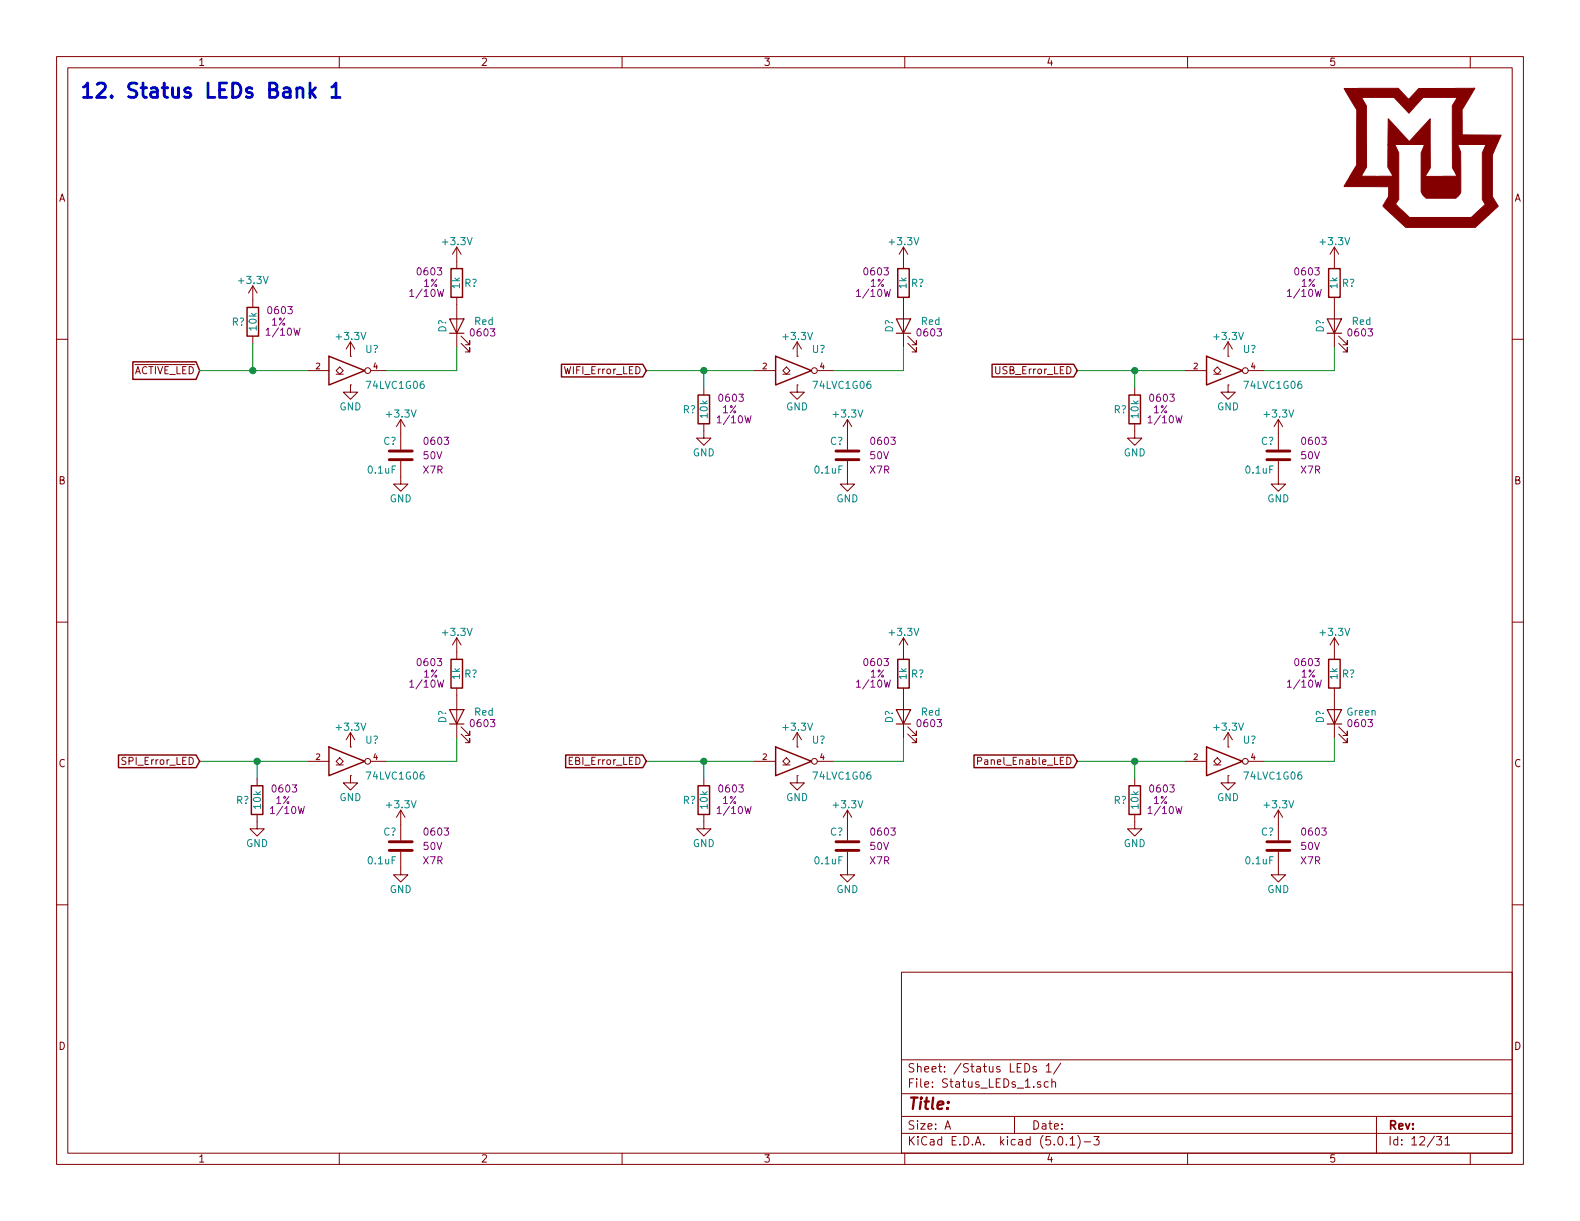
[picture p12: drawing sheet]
<svg xmlns="http://www.w3.org/2000/svg" width="279mm" height="216mm" viewBox="0 0 279 216" stroke-linecap="round" stroke-linejoin="round" font-family="sans-serif">
<g fill="none" stroke="#840000" stroke-width=".18">
<path d="M10 10h259.4v195.9h-259.4zM12 12h255.4v191.9h-255.4zM60 10v2M110 10v2M160 10v2M210 10v2M260 10v2M10 60h2M44.7 50.5v3.9M44.7 59.4v1.3M44.7 50.5l-.8 1.3M44.7 50.5l.8 1.3"/>
<path d="M80.8 43.7v3.8M80.8 52.6v8.9M80.8 43.7l-.8 1.3M80.8 43.7l.7 1.3M81.5 59.4l1.6 1.6v-.8v.8h-.8M159.8 43.7v3.8M159.8 52.6v8.9M159.8 43.7l-.8 1.3M159.8 43.7l.7 1.3M160.5 59.4l1.6 1.6v-.8v.8h-.8M236 43.7v3.8M236 52.6v8.9"/>
<path d="M236 43.7l-.8 1.3M236 43.7l.7 1.3M236.7 59.4l1.6 1.6v-.8v.8h-.8M267.4 60h2M54.4 65.5h3.8M59.4 66.2h1.3M60.1 64.9l.6 .6-.6 .7-.7-.7zM62 68.1h.1M62 63h.1M62 68.1v1.2h1.2l-1.2 1.3-1.3-1.3h1.3M62 60.5l-.8 1.2M62 60.5v2.5"/>
<path d="M62 60.5l.7 1.2M65.5 65.5h2.8M70.9 74.2v5.3M70.9 74.2l-.8 1.2M70.9 74.2l.7 1.2M81.5 60.7l1.6 1.5v-.7v.7h-.8M124.5 74.9v2.6h1.2l-1.2 1.2-1.3-1.2h1.3M124.5 68.6v1.3M133.3 65.5h3.9M138.4 66.2h1.3M139.1 64.9l.6 .6-.6 .7-.7-.7zM141 68.1h.1"/>
<path d="M141 63h.1M141 68.1v1.2h1.2l-1.2 1.3-1.3-1.3h1.3M141 60.5l-.8 1.2M141 60.5v2.5M141 60.5l.7 1.2M144.5 65.5h2.8M149.9 74.2v5.3M149.9 74.2l-.8 1.2M149.9 74.2l.7 1.2M160.5 60.7l1.6 1.5v-.7v.7h-.8M200.7 74.9v2.6h1.2l-1.2 1.2-1.3-1.2h1.3M200.7 68.6v1.3"/>
<path d="M209.5 65.5h3.9M214.6 65.5l.7-.6 .6 .6-.6 .7zM214.6 66.2h1.3M217.2 68.1h.1M217.2 63h.1M217.2 68.1v1.2h1.2l-1.2 1.3-1.3-1.3h1.3M217.2 60.5l-.8 1.2M217.2 60.5v2.5M217.2 60.5l.7 1.2M220.7 65.5h2.8M226.1 74.2v5.3M226.1 74.2l-.8 1.2"/>
<path d="M226.1 74.2l.7 1.2M236.7 60.7l1.6 1.5v-.7v.7h-.8M70.9 81.5v4.1h1.2l-1.2 1.3-1.3-1.3h1.3M149.9 81.5v4.1h1.2l-1.2 1.3-1.3-1.3h1.3M226.1 81.5v4.1h1.2l-1.2 1.3-1.3-1.3h1.3M10 110h2M80.8 112.8v3.8M80.8 112.8l-.8 1.2M80.8 112.8l.7 1.2M159.8 112.8v3.8M159.8 112.8l-.8 1.2M159.8 112.8l.7 1.2"/>
<path d="M236 112.8v3.8M236 112.8l-.8 1.2M236 112.8l.7 1.2M267.4 110h2M45.5 137.7v1.2M54.4 134.6h3.8M59.4 134.6l.7-.6 .6 .6-.6 .7zM59.4 135.3h1.3M62 137.2h.1M62 132.1h.1M62 137.2v1.2h1.2l-1.2 1.3-1.3-1.3h1.3M62 129.5v2.6"/>
<path d="M62 129.5l-.8 1.3M62 129.5l.7 1.3M65.5 134.6h2.8M80.8 121.7v8.9M81.5 129.8l1.6 1.5v-.7v.7h-.8M81.5 128.5l1.6 1.5v-.7v.7h-.8M124.5 137.7v1.2M133.3 134.6h3.9M138.4 134.6l.7-.6 .6 .6-.6 .7zM138.4 135.3h1.3M141 137.2h.1M141 132.1h.1"/>
<path d="M141 137.2v1.2h1.2l-1.2 1.3-1.3-1.3h1.3M141 129.5v2.6M141 129.5l-.8 1.3M141 129.5l.7 1.3M144.5 134.6h2.8M159.8 121.7v8.9M160.5 129.8l1.6 1.5v-.7v.7h-.8M160.5 128.5l1.6 1.5v-.7v.7h-.8M172.9 134.6l.6-.1 .1-.2-.1-.3-.1-.1h-.5v1.3M200.7 137.7v1.2M209.5 134.6h3.9M214.6 134.6l.7-.6 .6 .6-.6 .7z"/>
<path d="M214.6 135.3h1.3M217.2 137.2h.1M217.2 132.1h.1M217.2 137.2v1.2h1.2l-1.2 1.3-1.3-1.3h1.3M217.2 129.5v2.6M217.2 129.5l-.8 1.3M217.2 129.5l.7 1.3M220.7 134.6h2.8M236 121.7v8.9M236.7 129.8l1.6 1.5v-.7v.7h-.8M236.7 128.5l1.6 1.5v-.7v.7h-.8M10 160h2"/>
<path d="M45.5 144v2.6h1.2l-1.2 1.2-1.3-1.2h1.3M70.9 150.6v4.1h1.2l-1.2 1.3-1.3-1.3h1.3M70.9 143.3v5.3M70.9 143.3l-.8 1.2M70.9 143.3l.7 1.2M124.5 144v2.6h1.2l-1.2 1.2-1.3-1.2h1.3M149.9 150.6v4.1h1.2l-1.2 1.3-1.3-1.3h1.3M149.9 143.3v5.3M149.9 143.3l-.8 1.2M149.9 143.3l.7 1.2M200.7 144v2.6h1.2l-1.2 1.2-1.3-1.2h1.3M226.1 150.6v4.1h1.2l-1.2 1.3-1.3-1.3h1.3"/>
<path d="M226.1 143.3v5.3M226.1 143.3l-.8 1.2M226.1 143.3l.7 1.2M267.4 160h2M159.4 171.9h108v32h-108zM159.4 197.4h108M159.4 193.4h108M159.4 187.4h108M167.1 199.7l.5-1.5 .5 1.5M167.2 199.2h.8M179.4 197.4v3M183.2 188.6a.37 .37 0 0 0-.5 .2v.2l.5 .1 .1 .2-.2 .3-.4-.1"/>
<path d="M184 191.3a.37 .37 0 0 0-.6 .2l.1 .2 .5 .1 .1 .2-.2 .3-.5-.1M185 188.5l.4-.4v1.5M185 189.6h.9M185.4 191.3h-.5l-.2 .2v.6l.2 .2 .5-.1M186 191.4l.1-.1a.37 .37 0 0 1 .6 .2v.8M186 190.8v1.5M187.6 188l-1.3 1.9M243.4 197.4v6.5M60 203.9v2M110 203.9v2M159.4 200.4h108M160 203.9v2"/>
<path d="M187.2 201.1l.4-.1a.94 .94 0 0 1 0 1.5 .79 .79 0 0 1-.4-1.4zM188.6 202.3v.2M189.2 201.4l.5-.4v1.5M189.2 202.5h.9M190.6 200.8a1.71 1.71 0 0 1 0 2.2M191.7 201.9h1.2M193.4 201h1l-.5 .5 .4 .2v.6l-.2 .2-.7-.2M210 203.9v2M254 201h.9l-.4 .5 .4 .2v.6l-.2 .2-.7-.2M255.5 201.4l.5-.4v1.5M255.5 202.5h.9M260 203.9v2"/>
<circle cx="65" cy="65.5" r=".51"/>
<circle cx="144" cy="65.5" r=".51"/>
<circle cx="220.2" cy="65.5" r=".51"/>
<circle cx="65" cy="134.6" r=".51"/>
<circle cx="144" cy="134.6" r=".51"/>
<circle cx="220.2" cy="134.6" r=".51"/>
</g>
<path d="M79.5 56.4h2.5l-1.2 2.5zM79.5 58.9h2.5M158.5 56.4h2.5l-1.2 2.5zM158.5 58.9h2.5M234.7 56.4h2.5l-1.2 2.5zM234.7 58.9h2.5M79.5 125.5h2.5l-1.2 2.5zM79.5 128h2.5M158.5 125.5h2.5l-1.2 2.5zM158.5 128h2.5M234.7 125.5h2.5l-1.2 2.5zM234.7 128h2.5" fill="none" stroke="#840000" stroke-width=".2"/>
<g fill="none" stroke="#840000" stroke-width=".25">
<path d="M43.7 54.4h2v5h-2zM79.8 47.5h2v5.1h-2zM158.7 47.5h2.1v5.1h-2.1zM234.9 47.5h2.1v5.1h-2.1zM23.5 64h11.2l.6 1.5-.6 1.6h-11.2zM58.2 63l6.3 2.5-6.3 2.6zM99.3 64.4h14.4l.6 1.1-.6 1.1h-14.4zM123.4 69.9h2.1v5h-2.1zM137.2 63l6.3 2.5-6.3 2.6zM175.4 64.4h14.5l.6 1.1-.6 1.1h-14.5zM199.6 69.9h2.1v5h-2.1zM213.4 63l6.3 2.5-6.3 2.6z"/>
<path d="M79.8 116.6h2v5.1h-2zM158.7 116.6h2.1v5.1h-2.1zM234.9 116.6h2.1v5.1h-2.1zM21 133.5h13.7l.6 1.1-.6 1.1h-13.7zM44.4 138.9h2.1v5.1h-2.1zM58.2 132.1l6.3 2.5-6.3 2.6zM100 133.5h13.7l.6 1.1-.6 1.1h-13.7zM123.4 138.9h2.1v5.1h-2.1zM137.2 132.1l6.3 2.5-6.3 2.6zM172.2 133.5h17.7l.6 1.1-.6 1.1h-17.7zM199.6 138.9h2.1v5.1h-2.1zM213.4 132.1l6.3 2.5-6.3 2.6z"/>
</g>
<g fill="none" stroke="#008400" stroke-width=".18">
<path d="M35.3 65.5h19.1M44.7 60.7v4.8M80.8 61.5v4h-12.5M114.3 65.5h19M124.5 65.5v3.1M159.8 61.5v4h-12.5M190.5 65.5h19M200.7 65.5v3.1M236 61.5v4h-12.5M35.3 134.6h19.1M45.5 134.6v3.1M80.8 130.6v4h-12.5"/>
<path d="M114.3 134.6h19M124.5 134.6v3.1M159.8 130.6v4h-12.5M190.5 134.6h19M200.7 134.6v3.1M236 130.6v4h-12.5"/>
</g>
<g fill="#008400" stroke="#008400" stroke-width=".25">
<circle cx="44.7" cy="65.5" r=".51"/>
<circle cx="124.5" cy="65.5" r=".51"/>
<circle cx="200.7" cy="65.5" r=".51"/>
<circle cx="45.5" cy="134.6" r=".51"/>
<circle cx="124.5" cy="134.6" r=".51"/>
<circle cx="200.7" cy="134.6" r=".51"/>
</g>
<path d="M68.8 79.8h4.1M147.8 79.8h4.1M224 79.8h4.1M68.8 81.3h4.1M147.8 81.3h4.1M224 81.3h4.1M68.8 150.4h4.1M68.8 148.8h4.1M147.8 150.4h4.1M147.8 148.8h4.1M224 150.4h4.1M224 148.8h4.1" fill="none" stroke="#840000" stroke-width=".51"/>
<path d="M54.8 14.7v2.5M55 16.3l.8 .9M55.8 15.5l-1 1M58.7 15.4l.2-.1 .5-.6v2.5M58.7 17.2h1.4" fill="none" stroke="#0000c2" stroke-width=".51"/>
<path d="M237.7 15.6h9.6l1.8 2 1.8-2h9.9l-2.3 3.8 .1 4.5h6.9l-1.6 3.5v7.4l1 1.6-4 3.8h-12.3l-4-3.8 .9-1.6 .1-1.8h-7.9l1.1-1.9h7.5l-.9-1.6v-3.9h1.3l.6 1.4v8.3l-.5 .8 2.5 2.4h10.9l2.5-2.4-.6-.8v-8.3l.7-1.4h-5l.5 1.3v7.1l-.9 1.1h-5.2l-.7-.7-.2-.5v-6.9l.6-1.4h-6.5l.1-4.6 3.7 4 3.7-4v8.7l-.9 1.5 5.7-.1-.9-1.4v-11l.9-1.5h-6l-2.6 2.8-2.6-2.8h-5.7l.8 1.5 .1 10.8-1 1.6h-1.9l1.1-1.9v-9.8z" fill="#840000" stroke="#840000" stroke-width=".18"/>
<text font-size="3.5" fill="#0000c2" x="14" y="17.3">12. Status LEDs Bank 1</text>
<text font-size="2.8" fill="#840000" x="160.4" y="196.2">Title:</text>
<g font-size="2.1" fill="#840000">
<text x="160.4" y="189.6">Sheet: /Status LEDs 1/</text>
<text x="160.4" y="192.3">File: Status_LEDs_1.sch</text>
<text x="160.4" y="202.5">KiCad E.D.A. kicad (5.0.1)-3</text>
<text x="160.4" y="199.7">Size: A</text>
<text x="182.4" y="199.7">Date:</text>
<text x="245.4" y="199.7">Rev:</text>
<text x="245.4" y="202.5">Id: 12/31</text>
</g>
<g font-size="1.8" fill="#840000">
<text x="35" y="11.6">1</text>
<text x="85" y="11.6">2</text>
<text x="135" y="11.6">3</text>
<text x="185" y="11.6">4</text>
<text x="235" y="11.6">5</text>
<text x="10.4" y="35.6">A</text>
<text x="267.8" y="35.6">A</text>
<text x="23.5" y="66.2">ACTIVE_LED</text>
<text x="99.9" y="66.2">WIFI_Error_LED</text>
<text x="176.1" y="66.2">USB_Error_LED</text>
<text x="10.4" y="85.6">B</text>
<text x="267.8" y="85.6">B</text>
<text x="10.4" y="135.6">C</text>
<text x="21.8" y="135.3">SPI_Error_LED</text>
<text x="100.7" y="135.3">EBI_Error_LED</text>
<text x="173.7" y="135.3">Panel_Enable_LED</text>
<text x="267.8" y="135.6">C</text>
<text x="10.4" y="185.6">D</text>
<text x="267.8" y="185.6">D</text>
<text x="35" y="205.5">1</text>
<text x="85" y="205.5">2</text>
<text x="135" y="205.5">3</text>
<text x="185" y="205.5">4</text>
<text x="235" y="205.5">5</text>
</g>
<g font-size="1.8" fill="#008484">
<text x="78.4" y="43.4">+3.3V</text>
<text x="157.4" y="43.4">+3.3V</text>
<text x="233.6" y="43.4">+3.3V</text>
<text x="42.4" y="50.2">+3.3V</text>
<text x="81.3" y="51" transform="rotate(-90 81.3 51)">1k</text>
<text x="82.1" y="50.7">R?</text>
<text x="160.3" y="51" transform="rotate(-90 160.3 51)">1k</text>
<text x="161.1" y="50.7">R?</text>
<text x="236.5" y="51" transform="rotate(-90 236.5 51)">1k</text>
<text x="237.3" y="50.7">R?</text>
<text x="41" y="57.6">R?</text>
<text x="45.4" y="58.4" transform="rotate(-90 45.4 58.4)">10k</text>
<text x="78.9" y="58.8" transform="rotate(-90 78.9 58.8)">D?</text>
<text x="83.9" y="57.5">Red</text>
<text x="157.9" y="58.8" transform="rotate(-90 157.9 58.8)">D?</text>
<text x="162.9" y="57.5">Red</text>
<text x="234.1" y="58.8" transform="rotate(-90 234.1 58.8)">D?</text>
<text x="239.1" y="57.5">Red</text>
<text x="59.6" y="60.1">+3.3V</text>
<text x="64.6" y="62.4">U?</text>
<text x="138.6" y="60.1">+3.3V</text>
<text x="143.6" y="62.4">U?</text>
<text x="214.8" y="60.1">+3.3V</text>
<text x="219.8" y="62.4">U?</text>
<text x="65" y="68.8">74LVC1G06</text>
<text x="144" y="68.8">74LVC1G06</text>
<text x="220.2" y="68.8">74LVC1G06</text>
<text x="60" y="72.6">GND</text>
<text x="68.5" y="73.8">+3.3V</text>
<text x="120.8" y="73.1">R?</text>
<text x="125.1" y="73.9" transform="rotate(-90 125.1 73.9)">10k</text>
<text x="139" y="72.6">GND</text>
<text x="147.5" y="73.8">+3.3V</text>
<text x="197" y="73.1">R?</text>
<text x="201.3" y="73.9" transform="rotate(-90 201.3 73.9)">10k</text>
<text x="215.2" y="72.6">GND</text>
<text x="223.7" y="73.8">+3.3V</text>
<text x="65.2" y="83.7">0.1uF</text>
<text x="67.8" y="78.7">C?</text>
<text x="122.5" y="80.7">GND</text>
<text x="144.2" y="83.7">0.1uF</text>
<text x="146.8" y="78.7">C?</text>
<text x="198.7" y="80.7">GND</text>
<text x="220.4" y="83.7">0.1uF</text>
<text x="223" y="78.7">C?</text>
<text x="68.9" y="88.8">GND</text>
<text x="147.9" y="88.8">GND</text>
<text x="224.1" y="88.8">GND</text>
<text x="78.4" y="112.4">+3.3V</text>
<text x="157.4" y="112.4">+3.3V</text>
<text x="233.6" y="112.4">+3.3V</text>
<text x="82.1" y="119.8">R?</text>
<text x="161.1" y="119.8">R?</text>
<text x="237.3" y="119.8">R?</text>
<text x="81.3" y="120.1" transform="rotate(-90 81.3 120.1)">1k</text>
<text x="160.3" y="120.1" transform="rotate(-90 160.3 120.1)">1k</text>
<text x="236.5" y="120.1" transform="rotate(-90 236.5 120.1)">1k</text>
<text x="59.6" y="129.2">+3.3V</text>
<text x="64.6" y="131.5">U?</text>
<text x="78.9" y="127.9" transform="rotate(-90 78.9 127.9)">D?</text>
<text x="83.9" y="126.5">Red</text>
<text x="138.6" y="129.2">+3.3V</text>
<text x="143.6" y="131.5">U?</text>
<text x="157.9" y="127.9" transform="rotate(-90 157.9 127.9)">D?</text>
<text x="162.9" y="126.5">Red</text>
<text x="214.8" y="129.2">+3.3V</text>
<text x="219.8" y="131.5">U?</text>
<text x="234.1" y="127.9" transform="rotate(-90 234.1 127.9)">D?</text>
<text x="238.3" y="126.5">Green</text>
<text x="65" y="137.8">74LVC1G06</text>
<text x="144" y="137.8">74LVC1G06</text>
<text x="220.2" y="137.8">74LVC1G06</text>
<text x="41.8" y="142.2">R?</text>
<text x="46.2" y="143" transform="rotate(-90 46.2 143)">10k</text>
<text x="60" y="141.7">GND</text>
<text x="68.5" y="142.9">+3.3V</text>
<text x="120.8" y="142.2">R?</text>
<text x="125.1" y="143" transform="rotate(-90 125.1 143)">10k</text>
<text x="139" y="141.7">GND</text>
<text x="147.5" y="142.9">+3.3V</text>
<text x="197" y="142.2">R?</text>
<text x="201.3" y="143" transform="rotate(-90 201.3 143)">10k</text>
<text x="215.2" y="141.7">GND</text>
<text x="223.7" y="142.9">+3.3V</text>
<text x="43.5" y="149.8">GND</text>
<text x="67.8" y="147.8">C?</text>
<text x="122.5" y="149.8">GND</text>
<text x="146.8" y="147.8">C?</text>
<text x="198.7" y="149.8">GND</text>
<text x="223" y="147.8">C?</text>
<text x="65.2" y="152.8">0.1uF</text>
<text x="144.2" y="152.8">0.1uF</text>
<text x="220.4" y="152.8">0.1uF</text>
<text x="68.9" y="157.9">GND</text>
<text x="147.9" y="157.9">GND</text>
<text x="224.1" y="157.9">GND</text>
</g>
<g font-size="1.8" fill="#840084">
<text x="72.9" y="52.5">1/10W</text>
<text x="74" y="48.7">0603</text>
<text x="74.9" y="50.7">1%</text>
<text x="151.9" y="52.5">1/10W</text>
<text x="153" y="48.7">0603</text>
<text x="153.9" y="50.7">1%</text>
<text x="228.1" y="52.5">1/10W</text>
<text x="229.2" y="48.7">0603</text>
<text x="230.1" y="50.7">1%</text>
<text x="47.5" y="59.4">1/10W</text>
<text x="47.6" y="55.5">0603</text>
<text x="48" y="57.6">1%</text>
<text x="83.4" y="59.5">0603</text>
<text x="162.4" y="59.5">0603</text>
<text x="238.6" y="59.5">0603</text>
<text x="127.3" y="71">0603</text>
<text x="203.5" y="71">0603</text>
<text x="127.3" y="74.9">1/10W</text>
<text x="127.8" y="73.1">1%</text>
<text x="203.5" y="74.9">1/10W</text>
<text x="204" y="73.1">1%</text>
<text x="74.9" y="83.7">X7R</text>
<text x="74.9" y="81.2">50V</text>
<text x="75.2" y="78.7">0603</text>
<text x="153.9" y="83.7">X7R</text>
<text x="153.9" y="81.2">50V</text>
<text x="154.2" y="78.7">0603</text>
<text x="230.1" y="83.7">X7R</text>
<text x="230.1" y="81.2">50V</text>
<text x="230.4" y="78.7">0603</text>
<text x="74" y="117.8">0603</text>
<text x="74.9" y="119.8">1%</text>
<text x="153" y="117.8">0603</text>
<text x="153.9" y="119.8">1%</text>
<text x="229.2" y="117.8">0603</text>
<text x="230.1" y="119.8">1%</text>
<text x="72.9" y="121.6">1/10W</text>
<text x="151.9" y="121.6">1/10W</text>
<text x="228.1" y="121.6">1/10W</text>
<text x="83.4" y="128.6">0603</text>
<text x="162.4" y="128.6">0603</text>
<text x="238.6" y="128.6">0603</text>
<text x="48.3" y="143.9">1/10W</text>
<text x="48.3" y="140.1">0603</text>
<text x="48.8" y="142.2">1%</text>
<text x="127.3" y="143.9">1/10W</text>
<text x="127.3" y="140.1">0603</text>
<text x="127.8" y="142.2">1%</text>
<text x="203.5" y="143.9">1/10W</text>
<text x="203.5" y="140.1">0603</text>
<text x="204" y="142.2">1%</text>
<text x="75.2" y="147.8">0603</text>
<text x="154.2" y="147.8">0603</text>
<text x="230.4" y="147.8">0603</text>
<text x="74.9" y="152.8">X7R</text>
<text x="74.9" y="150.3">50V</text>
<text x="153.9" y="152.8">X7R</text>
<text x="153.9" y="150.3">50V</text>
<text x="230.1" y="152.8">X7R</text>
<text x="230.1" y="150.3">50V</text>
</g>
<g font-size="1.4" fill="#840000">
<text x="55.9" y="65.3">2</text>
<text x="66" y="65.3">4</text>
<text x="134.9" y="65.3">2</text>
<text x="145" y="65.3">4</text>
<text x="211.1" y="65.3">2</text>
<text x="221.2" y="65.3">4</text>
<text x="55.9" y="134.4">2</text>
<text x="66" y="134.4">4</text>
<text x="134.9" y="134.4">2</text>
<text x="145" y="134.4">4</text>
<text x="211.1" y="134.4">2</text>
<text x="221.2" y="134.4">4</text>
</g>
</svg>
